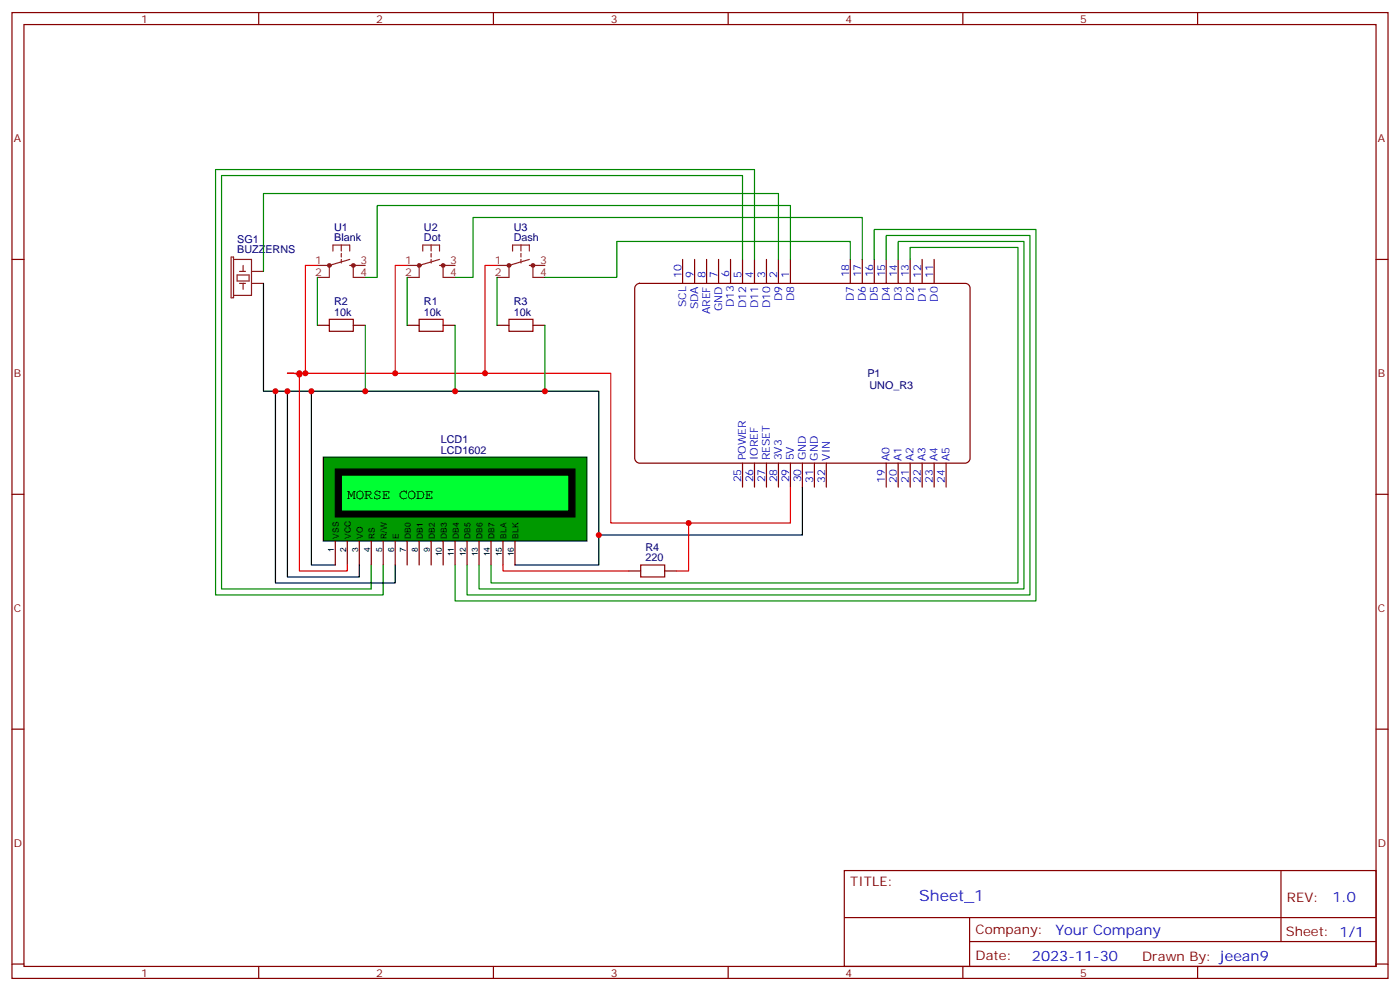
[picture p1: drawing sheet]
<svg xmlns="http://www.w3.org/2000/svg" width="412mm" height="292mm" viewBox="0 0 412 292" stroke-linecap="round" stroke-linejoin="round" font-family="sans-serif">
<g fill="none" stroke="#870000" stroke-width=".35">
<path d="M3.5 3.7h405.4v284.3h-405.4zM7.1 7.2h398.2v277.3h-398.2zM76.2 3.7v3.5M145.3 3.7v3.5M214.5 3.7v3.5M283.6 3.7v3.5M352.8 3.7v3.5M3.5 76.4h3.6M405.3 76.4h3.6M93.5 95.8h3.5M104.1 95.8h3.5M119.9 95.8h3.6"/>
<path d="M130.5 95.8h3.6M146.4 95.8h3.5M157 95.8h3.5M3.5 145.5h3.6M405.3 145.5h3.6M3.5 214.7h3.6M405.3 214.7h3.6M248.7 256.3h156.6v28.2h-156.6zM377.3 256.3v20.9M248.7 270.1h156.5M285.6 277.2h119.6M285.6 270.1v14.2"/>
<path d="M3.5 283.8h3.6M76.2 284.5v3.5M145.3 284.5v3.5M214.5 284.5v3.5M283.6 284.5v3.5M352.8 284.5v3.5M405.3 283.8h3.6"/>
</g>
<path d="M97 94h7.1v3.5h-7.1zM123.5 94h7v3.5h-7zM149.9 94h7.1v3.5h-7.1z" fill="none" stroke="#a10000" stroke-width=".35"/>
<path d="M95.2 134.6h77.7v24.7h-77.7z" fill="#090" stroke="#000" stroke-width=".35"/>
<g fill="none" stroke="#870000" stroke-width=".35">
<path d="M98.8 159.3v7M102.3 159.3v7M105.8 159.3v7M109.4 159.3v7M112.9 159.3v7M116.4 159.3v7M119.9 159.3v7M123.5 159.3v7M127 159.3v7M130.5 159.3v7M134.1 159.3v7M137.6 159.3v7"/>
<path d="M141.1 159.3v7M144.6 159.3v7M148.2 159.3v7M151.7 159.3v7"/>
</g>
<path d="M98.8 138.1h70.5v14.1h-70.5z" fill="#000" stroke="#000" stroke-width=".35"/>
<path d="M100.5 139.9h67.1v10.6h-67.1z" fill="none" stroke="#000" stroke-width=".35"/>
<path d="M100.5 139.9h67.1v10.6h-67.1z" fill="#0f3" stroke="#000" stroke-width=".35"/>
<g fill="none" stroke="#8c2424" stroke-width=".35">
<path d="M68.1 75.7h.7v12h-.7zM68.8 76.4h5.3v10.6h-5.3M70.6 79.9h1.7M71.6 78.1v1.8M74.1 79.9h3.5M93.5 78.1h3.5M97 78.1v3.6h-3.5M98.1 73.9v-1.8h4.9v1.8M100.5 72.1v1.8M100.5 74.6v1.1M100.5 76.4v1M103 78.1h4.6"/>
<path d="M103 76.4l-6 1.7M104.1 78.1v3.6h3.5M119.9 78.1h3.6M123.5 78.1v3.6h-3.6M124.5 73.9v-1.8h5v1.8M127 72.1v1.8M127 74.6v1.1M127 76.4v1M129.5 78.1h4.6M129.5 76.4l-6 1.7M130.5 78.1v3.6h3.6M146.4 78.1h3.5"/>
<path d="M149.9 78.1v3.6h-3.5M151 73.9v-1.8h4.9v1.8M153.5 72.1v1.8M153.5 74.6v1.1M153.5 76.4v1M155.9 78.1h4.6M155.9 76.4l-6 1.7M157 78.1v3.6h3.5M69.8 81h3.6v1.7h-3.6zM70.6 83.4h1.7M71.6 83.4v1.8M74.1 83.4h3.5"/>
</g>
<g fill="none" stroke="#8c2424" stroke-width=".71">
<circle cx="97" cy="78.1" r=".35"/>
<circle cx="104.1" cy="78.1" r=".35"/>
<circle cx="123.5" cy="78.1" r=".35"/>
<circle cx="130.5" cy="78.1" r=".35"/>
<circle cx="149.9" cy="78.1" r=".35"/>
<circle cx="157" cy="78.1" r=".35"/>
</g>
<g fill="none" stroke="#008700" stroke-width=".35">
<path d="M218.7 76.4v-24.7h-153.4v121.7h44.1v-7.1M222.2 76.4v-26.5h-158.7v125.3h49.4v-8.9M229.3 76.4v-19.4h-151.7v22.9M232.8 76.4v-15.9h-121.7v21.2h-3.5M250.5 76.4v-5.3h-68.8v10.6h-21.2M254 76.4v-12.4h-114.7v17.7h-5.2M257.5 76.4v-8.8h47.7v109.3h-171.1v-10.6M261.1 76.4v-7.1h42.3v105.9h-165.8v-8.9M264.6 76.4v-5.3h37v102.3h-160.5v-7.1M268.1 76.4v-3.6h31.8v98.8h-155.3v-5.3M93.5 81.7v14.1M107.6 95.8v19.4"/>
<path d="M119.9 81.7v14.1M134.1 95.8v19.4M146.4 81.7v14.1M160.5 95.8v19.4"/>
</g>
<path d="M187.3 84l1.1-.6h95.9a1.41 1.41 0 0 1 1.5 1.4v50.1a1.51 1.51 0 0 1-1.5 1.4h-95.9a1.51 1.51 0 0 1-1.4-1.4v-50.1z" fill="none" stroke="#800000" stroke-width=".35"/>
<g fill="none" stroke="#870000" stroke-width=".35">
<path d="M201.1 76.4v7M204.6 76.4v7M208.1 76.4v7M211.7 76.4v7M215.2 76.4v7M218.7 76.4v7M222.2 76.4v7M225.8 76.4v7M229.3 76.4v7M232.8 76.4v7M250.5 76.4v7M254 76.4v7"/>
<path d="M257.5 76.4v7M261.1 76.4v7M264.6 76.4v7M268.1 76.4v7M271.6 76.4v7M275.2 76.4v7M218.7 136.3v7.1M222.2 136.3v7.1M225.8 136.3v7.1M229.3 136.3v7.1M232.8 136.3v7.1M236.4 136.3v7.1"/>
<path d="M239.9 136.3v7.1M243.4 136.3v7.1M261.1 136.3v7.1M264.6 136.3v7.1M268.1 136.3v7.1M271.6 136.3v7.1M275.2 136.3v7.1M278.7 136.3v7.1M185.2 168.1h3.5M195.8 168.1h3.5"/>
</g>
<path d="M77.6 83.4v31.8h98.8v42.3h60v-14.1M81.1 115.2v56.4h35.3v-5.3M84.7 115.2v54.7h21.1v-3.6M91.7 115.2v51.1h7.1M176.4 157.5v8.8h-24.7" fill="none" stroke="#000" stroke-width=".35"/>
<path d="M93.5 78.1h-3.5v31.8M119.9 78.1h-3.5v31.8M146.4 78.1h-3.5v31.8M88.2 110.2l-1.8-.3h-1.7h95.2v44.1h52.9v-10.6M88.2 109.9v58.2h14.1v-1.8M202.8 154v14.1h-3.5M148.2 166.3v1.8h37" fill="none" stroke="#f00" stroke-width=".35"/>
<path d="M188.7 166.3h7.1v3.6h-7.1z" fill="none" stroke="#a10000" stroke-width=".35"/>
<g fill="#c00">
<circle cx="160.5" cy="115.2" r=".88"/>
<circle cx="134.1" cy="115.2" r=".88"/>
<circle cx="107.6" cy="115.2" r=".88"/>
<circle cx="91.7" cy="115.2" r=".88"/>
<circle cx="176.4" cy="157.5" r=".88"/>
<circle cx="88.2" cy="110.2" r=".88"/>
<circle cx="142.9" cy="109.9" r=".88"/>
<circle cx="116.4" cy="109.9" r=".88"/>
<circle cx="90" cy="109.9" r=".88"/>
<circle cx="88.2" cy="109.9" r=".88"/>
<circle cx="202.8" cy="154" r=".88"/>
<circle cx="84.7" cy="115.2" r=".88"/>
<circle cx="81.1" cy="115.2" r=".88"/>
</g>
<text font-size="4.6" fill="#00f" x="270.8" y="265.3">Sheet_1</text>
<text font-size="4.2" x="102.3" y="146.9">MORSE CODE</text>
<g font-size="4.2" fill="#00f">
<text x="392.5" y="265.6">1.0</text>
<text x="310.9" y="275.1">Your Company</text>
<text x="304" y="282.9">2023-11-30</text>
</g>
<g font-size="3.9" fill="#800">
<text x="250.5" y="260.9">TITLE:</text>
<text x="379.1" y="265.6">REV:</text>
<text x="287.4" y="275.1">Company:</text>
<text x="378.7" y="275.7">Sheet: 1/1</text>
<text x="287.4" y="282.8">Date:</text>
<text x="336.4" y="282.8">Drawn By: jeean9</text>
</g>
<g font-size="3.2" fill="#800">
<text x="41.6" y="6.7">1</text>
<text x="110.8" y="6.7">2</text>
<text x="179.9" y="6.7">3</text>
<text x="249.1" y="6.7">4</text>
<text x="318.2" y="6.7">5</text>
<text x="4.1" y="41.8">A</text>
<text x="405.9" y="41.8">A</text>
<text x="4.1" y="110.9">B</text>
<text x="405.9" y="110.9">B</text>
<text x="4.1" y="180.1">C</text>
<text x="405.9" y="180.1">C</text>
<text x="4.1" y="249.2">D</text>
<text x="405.9" y="249.2">D</text>
<text x="41.6" y="287.5">1</text>
<text x="110.8" y="287.5">2</text>
<text x="179.9" y="287.5">3</text>
<text x="249.1" y="287.5">4</text>
<text x="318.2" y="287.5">5</text>
</g>
<g font-size="3.2" fill="#000080">
<text x="69.9" y="71.4">SG1</text>
<text x="98.4" y="71.1">Blank</text>
<text x="98.4" y="68">U1</text>
<text x="124.9" y="71.1">Dot</text>
<text x="124.9" y="68">U2</text>
<text x="151.4" y="71.1">Dash</text>
<text x="151.4" y="68">U3</text>
<text x="69.9" y="74.6">BUZZERNS</text>
<text x="98.4" y="89.8">R2</text>
<text x="124.9" y="89.8">R1</text>
<text x="151.4" y="89.8">R3</text>
<text x="98.4" y="93">10k</text>
<text x="124.9" y="93">10k</text>
<text x="151.4" y="93">10k</text>
<text x="255.5" y="111">P1</text>
<text x="256.1" y="114.5">UNO_R3</text>
<text x="129.8" y="130.4">LCD1</text>
<text x="129.8" y="133.5">LCD1602</text>
<text x="190.2" y="165.3">220</text>
<text x="190.2" y="162.1">R4</text>
</g>
<g font-size="3.2" fill="#8d2323">
<text x="92.9" y="77.8">1</text>
<text x="106.2" y="77.8">3</text>
<text x="119.3" y="77.8">1</text>
<text x="132.6" y="77.8">3</text>
<text x="145.8" y="77.8">1</text>
<text x="159.1" y="77.8">3</text>
<text x="92.9" y="81.3">2</text>
<text x="106.2" y="81.3">4</text>
<text x="119.3" y="81.3">2</text>
<text x="132.6" y="81.3">4</text>
<text x="145.8" y="81.3">2</text>
<text x="159.1" y="81.3">4</text>
</g>
<g font-size="3.2" fill="#00f">
<text x="200.8" y="81.8" transform="rotate(-90 200.8 81.8)">10</text>
<text x="204.3" y="81.8" transform="rotate(-90 204.3 81.8)">9</text>
<text x="207.8" y="81.8" transform="rotate(-90 207.8 81.8)">8</text>
<text x="211.3" y="81.8" transform="rotate(-90 211.3 81.8)">7</text>
<text x="214.8" y="81.6" transform="rotate(-90 214.8 81.6)">6</text>
<text x="218.4" y="81.7" transform="rotate(-90 218.4 81.7)">5</text>
<text x="221.9" y="81.7" transform="rotate(-90 221.9 81.7)">4</text>
<text x="225.4" y="81.7" transform="rotate(-90 225.4 81.7)">3</text>
<text x="229" y="81.7" transform="rotate(-90 229 81.7)">2</text>
<text x="232.5" y="81.7" transform="rotate(-90 232.5 81.7)">1</text>
<text x="250.1" y="81.7" transform="rotate(-90 250.1 81.7)">18</text>
<text x="253.6" y="81.7" transform="rotate(-90 253.6 81.7)">17</text>
<text x="257.2" y="81.7" transform="rotate(-90 257.2 81.7)">16</text>
<text x="260.7" y="81.7" transform="rotate(-90 260.7 81.7)">15</text>
<text x="264.2" y="81.7" transform="rotate(-90 264.2 81.7)">14</text>
<text x="267.8" y="81.7" transform="rotate(-90 267.8 81.7)">13</text>
<text x="271.3" y="81.8" transform="rotate(-90 271.3 81.8)">12</text>
<text x="274.8" y="81.8" transform="rotate(-90 274.8 81.8)">11</text>
<text x="230.4" y="88.6" transform="rotate(-90 230.4 88.6)">D9</text>
<text x="233.9" y="88.6" transform="rotate(-90 233.9 88.6)">D8</text>
<text x="251.5" y="88.6" transform="rotate(-90 251.5 88.6)">D7</text>
<text x="255.1" y="88.6" transform="rotate(-90 255.1 88.6)">D6</text>
<text x="258.6" y="88.6" transform="rotate(-90 258.6 88.6)">D5</text>
<text x="262.1" y="88.6" transform="rotate(-90 262.1 88.6)">D4</text>
<text x="265.6" y="88.6" transform="rotate(-90 265.6 88.6)">D3</text>
<text x="269.2" y="88.6" transform="rotate(-90 269.2 88.6)">D2</text>
<text x="272.7" y="88.8" transform="rotate(-90 272.7 88.8)">D1</text>
<text x="276.2" y="88.8" transform="rotate(-90 276.2 88.8)">D0</text>
<text x="202.2" y="90.5" transform="rotate(-90 202.2 90.5)">SCL</text>
<text x="205.7" y="91.1" transform="rotate(-90 205.7 91.1)">SDA</text>
<text x="209.2" y="92.5" transform="rotate(-90 209.2 92.5)">AREF</text>
<text x="212.7" y="91.6" transform="rotate(-90 212.7 91.6)">GND</text>
<text x="216.2" y="90.5" transform="rotate(-90 216.2 90.5)">D13</text>
<text x="219.8" y="90.7" transform="rotate(-90 219.8 90.7)">D12</text>
<text x="223.3" y="90.6" transform="rotate(-90 223.3 90.6)">D11</text>
<text x="226.8" y="90.6" transform="rotate(-90 226.8 90.6)">D10</text>
<text x="219.7" y="135.5" transform="rotate(-90 219.7 135.5)">POWER</text>
<text x="223.3" y="135.5" transform="rotate(-90 223.3 135.5)">IOREF</text>
<text x="226.8" y="135.5" transform="rotate(-90 226.8 135.5)">RESET</text>
<text x="230.3" y="135.5" transform="rotate(-90 230.3 135.5)">3V3</text>
<text x="233.8" y="135.5" transform="rotate(-90 233.8 135.5)">5V</text>
<text x="237.4" y="135.5" transform="rotate(-90 237.4 135.5)">GND</text>
<text x="240.9" y="135.6" transform="rotate(-90 240.9 135.6)">GND</text>
<text x="244.5" y="135.6" transform="rotate(-90 244.5 135.6)">VIN</text>
<text x="262" y="135.8" transform="rotate(-90 262 135.8)">A0</text>
<text x="265.6" y="135.8" transform="rotate(-90 265.6 135.8)">A1</text>
<text x="269.1" y="135.8" transform="rotate(-90 269.1 135.8)">A2</text>
<text x="272.6" y="135.8" transform="rotate(-90 272.6 135.8)">A3</text>
<text x="276.2" y="135.8" transform="rotate(-90 276.2 135.8)">A4</text>
<text x="279.7" y="135.8" transform="rotate(-90 279.7 135.8)">A5</text>
<text x="218.3" y="142" transform="rotate(-90 218.3 142)">25</text>
<text x="221.8" y="142" transform="rotate(-90 221.8 142)">26</text>
<text x="225.4" y="142" transform="rotate(-90 225.4 142)">27</text>
<text x="228.9" y="142" transform="rotate(-90 228.9 142)">28</text>
<text x="232.4" y="142" transform="rotate(-90 232.4 142)">29</text>
<text x="236" y="142" transform="rotate(-90 236 142)">30</text>
<text x="239.5" y="142.1" transform="rotate(-90 239.5 142.1)">31</text>
<text x="243.1" y="142.1" transform="rotate(-90 243.1 142.1)">32</text>
<text x="260.6" y="142.3" transform="rotate(-90 260.6 142.3)">19</text>
<text x="264.2" y="142.3" transform="rotate(-90 264.2 142.3)">20</text>
<text x="267.7" y="142.3" transform="rotate(-90 267.7 142.3)">21</text>
<text x="271.2" y="142.3" transform="rotate(-90 271.2 142.3)">22</text>
<text x="274.7" y="142.3" transform="rotate(-90 274.7 142.3)">23</text>
<text x="278.3" y="142.3" transform="rotate(-90 278.3 142.3)">24</text>
</g>
<g font-size="2.5">
<text x="99.8" y="158.6" transform="rotate(-90 99.8 158.6)">VSS</text>
<text x="103.4" y="158.6" transform="rotate(-90 103.4 158.6)">VCC</text>
<text x="106.9" y="158.6" transform="rotate(-90 106.9 158.6)">VO</text>
<text x="110.4" y="158.6" transform="rotate(-90 110.4 158.6)">RS</text>
<text x="113.9" y="158.6" transform="rotate(-90 113.9 158.6)">R/W</text>
<text x="117.5" y="158.6" transform="rotate(-90 117.5 158.6)">E</text>
<text x="121" y="158.6" transform="rotate(-90 121 158.6)">DB0</text>
<text x="124.5" y="158.6" transform="rotate(-90 124.5 158.6)">DB1</text>
<text x="128.1" y="158.6" transform="rotate(-90 128.1 158.6)">DB2</text>
<text x="131.6" y="158.6" transform="rotate(-90 131.6 158.6)">DB3</text>
<text x="135.1" y="158.6" transform="rotate(-90 135.1 158.6)">DB4</text>
<text x="138.6" y="158.6" transform="rotate(-90 138.6 158.6)">DB5</text>
<text x="142.2" y="158.6" transform="rotate(-90 142.2 158.6)">DB6</text>
<text x="145.7" y="158.6" transform="rotate(-90 145.7 158.6)">DB7</text>
<text x="149.2" y="158.6" transform="rotate(-90 149.2 158.6)">BLA</text>
<text x="152.8" y="158.6" transform="rotate(-90 152.8 158.6)">BLK</text>
<text x="98.4" y="162.4" transform="rotate(-90 98.4 162.4)">1</text>
<text x="102" y="162.4" transform="rotate(-90 102 162.4)">2</text>
<text x="105.5" y="162.4" transform="rotate(-90 105.5 162.4)">3</text>
<text x="109" y="162.4" transform="rotate(-90 109 162.4)">4</text>
<text x="112.5" y="162.4" transform="rotate(-90 112.5 162.4)">5</text>
<text x="116.1" y="162.4" transform="rotate(-90 116.1 162.4)">6</text>
<text x="119.6" y="162.4" transform="rotate(-90 119.6 162.4)">7</text>
<text x="123.1" y="162.4" transform="rotate(-90 123.1 162.4)">8</text>
<text x="126.6" y="162.4" transform="rotate(-90 126.6 162.4)">9</text>
<text x="130.2" y="163.8" transform="rotate(-90 130.2 163.8)">10</text>
<text x="133.7" y="163.8" transform="rotate(-90 133.7 163.8)">11</text>
<text x="137.2" y="163.8" transform="rotate(-90 137.2 163.8)">12</text>
<text x="140.8" y="163.8" transform="rotate(-90 140.8 163.8)">13</text>
<text x="144.3" y="163.8" transform="rotate(-90 144.3 163.8)">14</text>
<text x="147.8" y="163.8" transform="rotate(-90 147.8 163.8)">15</text>
<text x="151.3" y="163.8" transform="rotate(-90 151.3 163.8)">16</text>
</g>
</svg>
